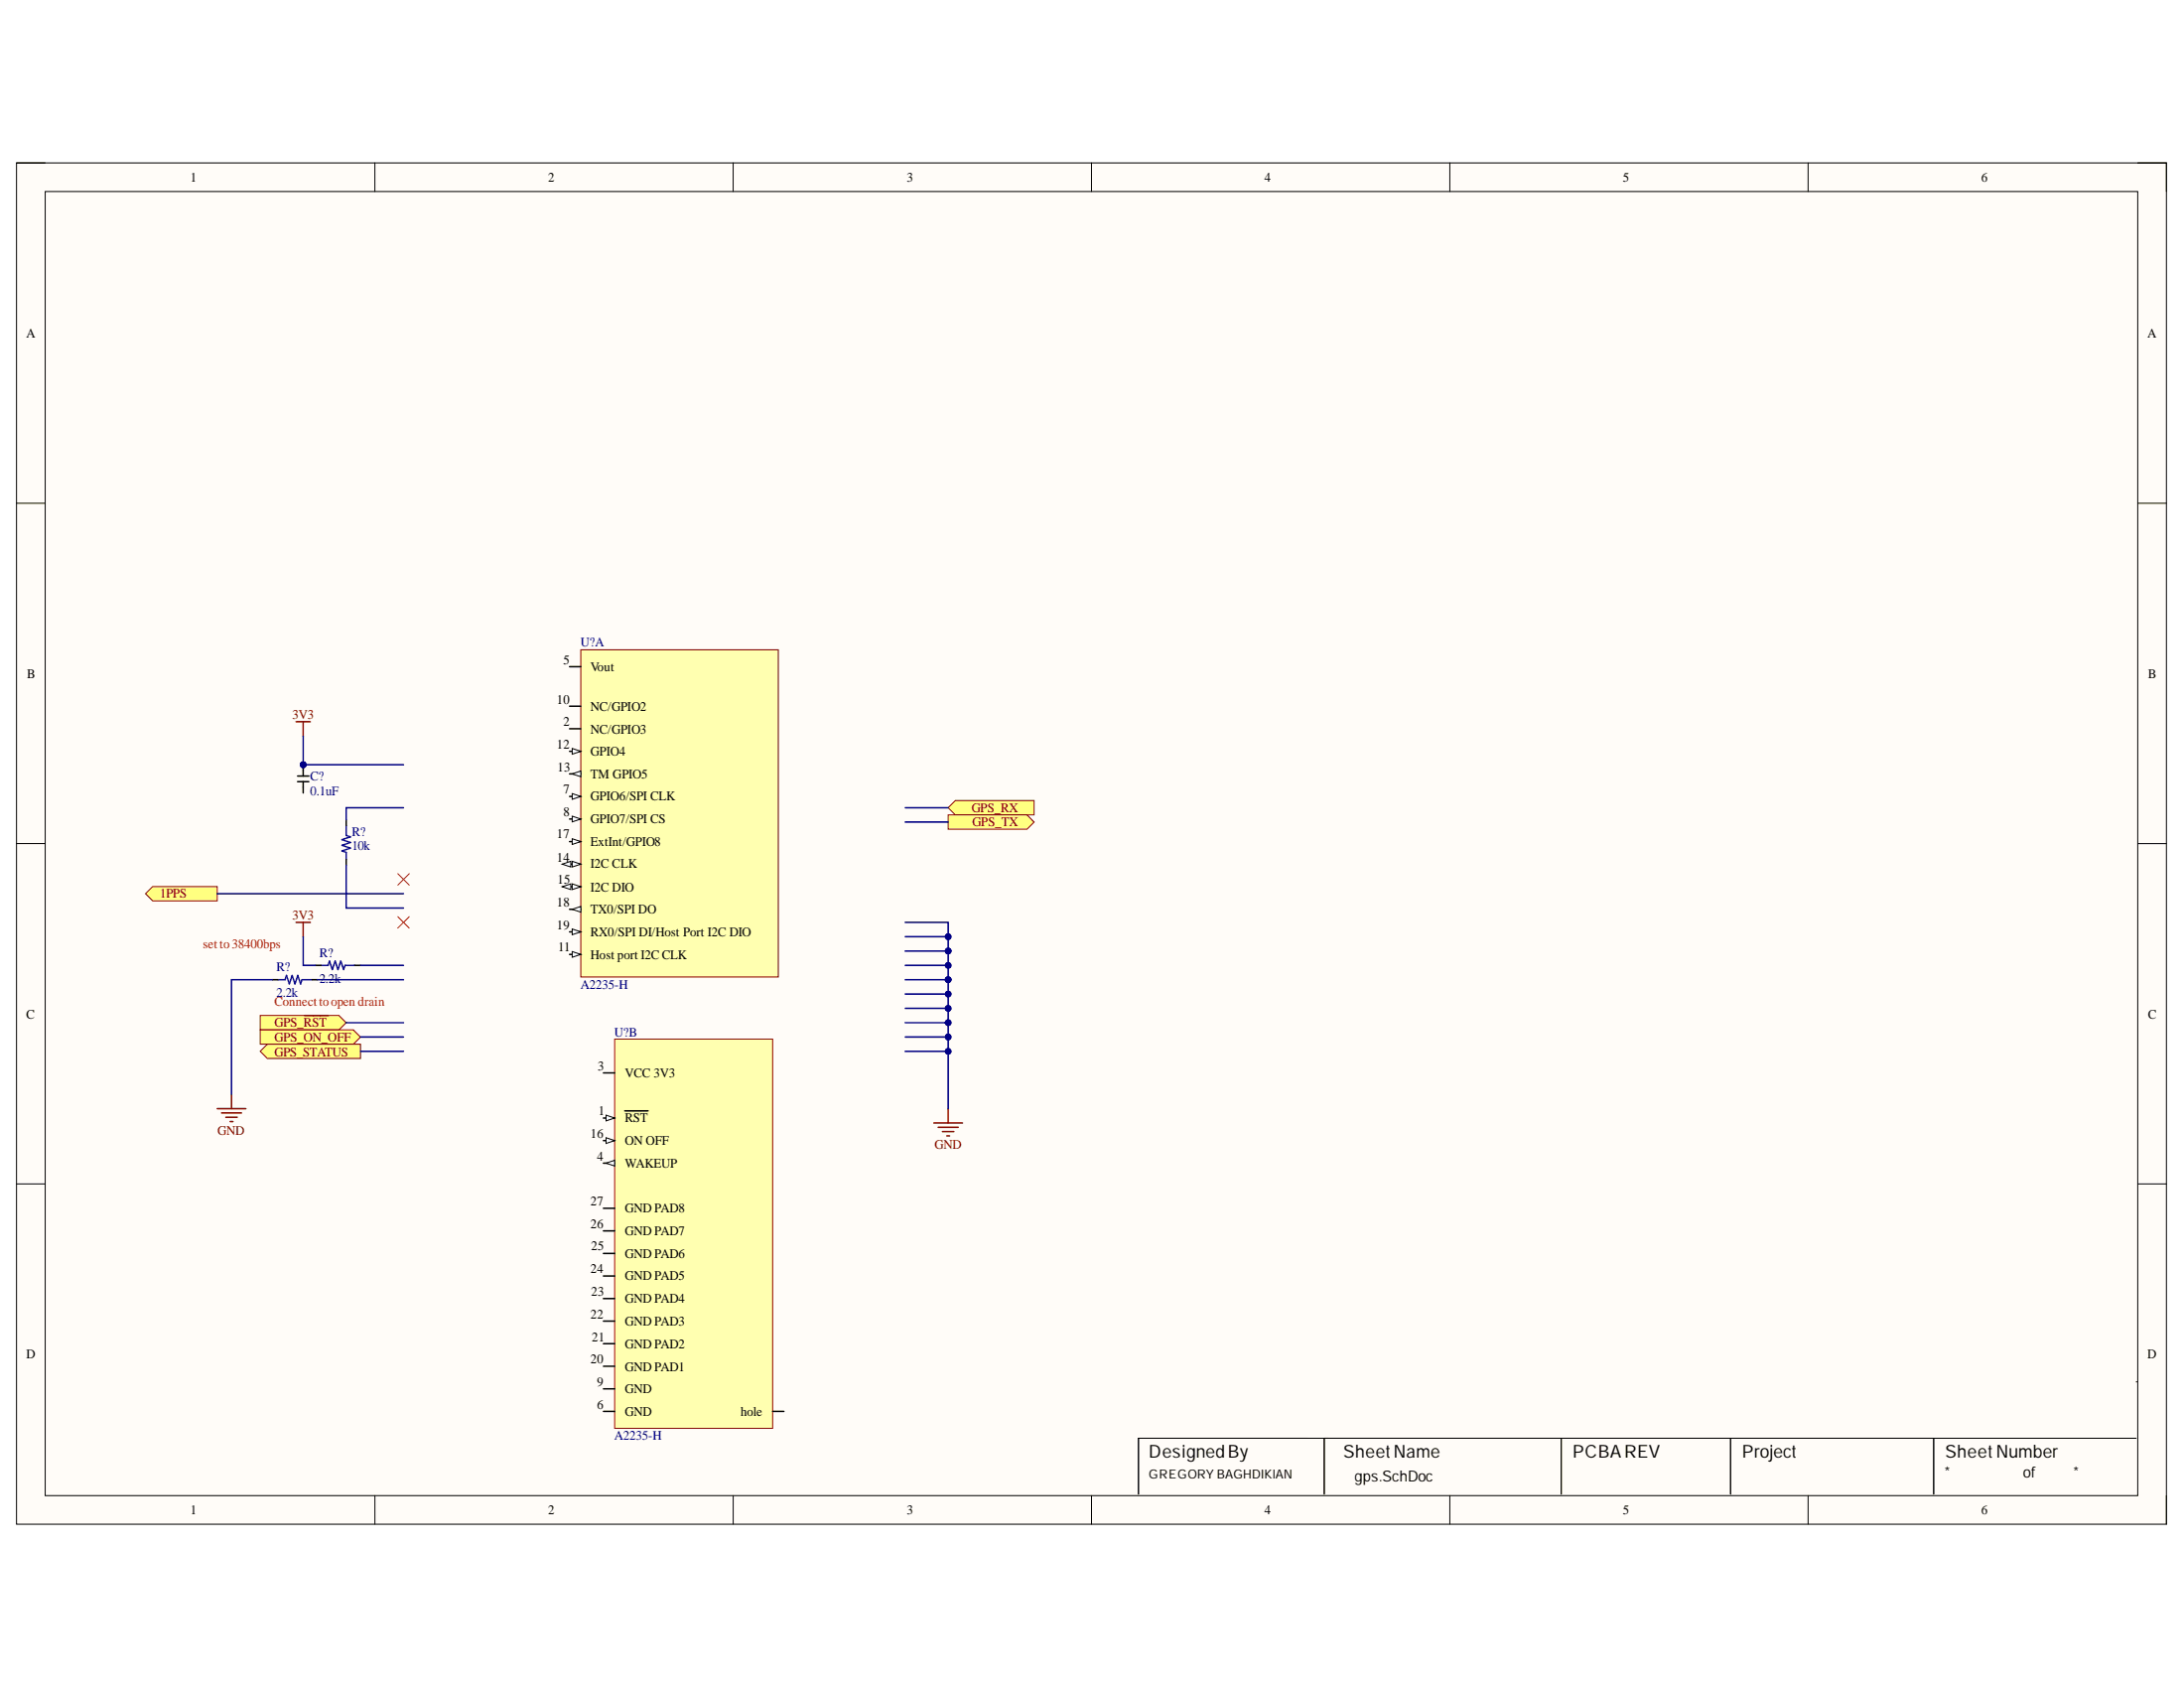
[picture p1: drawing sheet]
<svg xmlns="http://www.w3.org/2000/svg" width="279mm" height="216mm" viewBox="0 0 279 216" stroke-linecap="round" stroke-linejoin="round" font-family="sans-serif">
<path d="M2.1 20.8h275.1v174.2h-275.1z" fill-rule="evenodd" fill="#fffcf8"/>
<path d="M2.1 20.8h275.1v174.2h-275.1z" fill="none" stroke="#000" stroke-width=".13"/>
<path d="M5.8 24.5h267.7v166.8h-267.7z" fill-rule="evenodd" fill="#fffcf8"/>
<g fill="none" stroke="#000" stroke-width=".13">
<path d="M2.1 20.8h3.7M5.8 24.5h267.7v166.8h-267.7zM48 20.8v3.7M93.8 20.8v3.7M139.6 20.8v3.7M185.5 20.8v3.7M231.3 20.8v3.7M273.5 20.8h3.7v3.7M2.1 64.4h3.7M273.5 64.4h3.7M2.1 107.9h3.7M273.5 107.9h3.7"/>
<path d="M2.1 151.4h3.7M273.5 151.4h3.7M273.3 176.7h.1M48 191.3v3.7M93.8 191.3v3.7M139.6 191.3v3.7M169.4 184v7.1M185.5 191.3v3.7M199.7 184v7.1M221.4 184v7.1M231.3 191.3v3.7M247.4 184v7.1"/>
<path d="M273.3 184h-127.7v7.1M277.2 191.3v3.7"/>
</g>
<path d="M37.9 92.3h1.8M38.8 92.3v1.8M119.5 143.6h3.6M120 144.2h2.6M120.6 144.7h1.4M121.1 145.3h.4M121.3 141.8v1.8" fill="none" stroke="#800000" stroke-width=".19"/>
<path d="M33.3 129.9h10.1l.9 .9-.9 .9h-10.1z" fill-rule="evenodd" fill="#ffff80"/>
<path d="M33.3 129.9h10.1l.9 .9-.9 .9h-10.1z" fill="none" stroke="#800000" stroke-width=".13"/>
<path d="M39 129.9h3" fill="none" stroke="#800000" stroke-width=".19"/>
<path d="M18.6 114.3l.9-.9h8.3v1.8h-8.3z" fill-rule="evenodd" fill="#ffff80"/>
<path d="M18.6 114.3l.9-.9h8.3v1.8h-8.3z" fill="none" stroke="#800000" stroke-width=".13"/>
<path d="M44.3 105.6v1.3l.5 .1-1.1 .4 1.1 .4-1.1 .3 1.1 .4-1.1 .3 .6 .2v.9M35.6 125.3h.9l.2-.5 .3 1 .4-1 .3 1 .4-1 .4 1 .1-.5h1.3M41.1 123.5h.9l.2-.6 .3 1.1 .4-1.1 .3 1.1 .4-1.1 .4 1.1 .1-.5h1.3" fill="none" stroke="#0000b4" stroke-width=".19"/>
<path d="M44.3 104.9v.7M44.3 109.9v.7M34.8 125.3h.8M39.9 125.3h.7M40.3 123.5h.8M45.4 123.5h.7" fill="none" stroke="#000" stroke-width=".19"/>
<path d="M37.9 118h1.8M38.8 118v1.8M29.6 140v1.8M27.8 141.8h3.7M28.3 142.4h2.6M28.9 142.9h1.5M29.4 143.5h.4" fill="none" stroke="#800000" stroke-width=".19"/>
<path d="M50.9 117.2l1.5 1.5M50.9 111.7l1.5 1.5M52.4 117.2l-1.5 1.5M52.4 111.7l-1.5 1.5" fill="none" stroke="#f00" stroke-width=".13"/>
<path d="M33.3 134.5l.9-.9h11.9v1.8h-11.9z" fill-rule="evenodd" fill="#ffff80"/>
<path d="M33.3 134.5l.9-.9h11.9v1.8h-11.9z" fill="none" stroke="#800000" stroke-width=".13"/>
<path d="M33.3 131.7h11.9l.9 .9-.9 1h-11.9z" fill-rule="evenodd" fill="#ffff80"/>
<path d="M33.3 131.7h11.9l.9 .9-.9 1h-11.9z" fill="none" stroke="#800000" stroke-width=".13"/>
<path d="M122.2 102.4h10.1v1.8h-10.1l-.9-.9z" fill-rule="evenodd" fill="#ffff80"/>
<path d="M122.2 102.4h10.1v1.8h-10.1l-.9-.9z" fill="none" stroke="#800000" stroke-width=".13"/>
<path d="M121.3 104.2h10.1l.9 .9-.9 1h-10.1z" fill-rule="evenodd" fill="#ffff80"/>
<path d="M121.3 104.2h10.1l.9 .9-.9 1h-10.1z" fill="none" stroke="#800000" stroke-width=".13"/>
<path d="M38.1 100h1.4M38.1 99.3h1.4M38.8 98.5v.8M38.8 100v1.4" fill="none" stroke="#000" stroke-width=".19"/>
<path d="M74.3 83.1h25.3v41.9h-25.3z" fill-rule="evenodd" fill="#ffffb0"/>
<path d="M74.3 83.1h25.3v41.9h-25.3z" fill="none" stroke="#800000" stroke-width=".13"/>
<path d="M72.9 90.3h1.4M72.9 93.2h1.4M72.9 96.1h1.4" fill="none" stroke="#000" stroke-width=".19"/>
<path d="M73.2 95.7l1.1 .4-1.1 .4z" fill="#f8fcff"/>
<path d="M73.2 95.7l1.1 .4-1.1 .4z" fill="none" stroke="#000" stroke-width=".13"/>
<path d="M72.9 101.9h1.4" fill="none" stroke="#000" stroke-width=".19"/>
<path d="M73.2 101.5l1.1 .4-1.1 .3z" fill="#f8fcff"/>
<path d="M73.2 101.5l1.1 .4-1.1 .3z" fill="none" stroke="#000" stroke-width=".13"/>
<path d="M72.9 104.8h1.4" fill="none" stroke="#000" stroke-width=".19"/>
<path d="M73.2 104.4l1.1 .4-1.1 .3z" fill="#f8fcff"/>
<path d="M73.2 104.4l1.1 .4-1.1 .3z" fill="none" stroke="#000" stroke-width=".13"/>
<path d="M72.9 110.5h1.4" fill="none" stroke="#000" stroke-width=".19"/>
<path d="M73.2 110.2l1.1 .3-1.1 .4z" fill="#f8fcff"/>
<path d="M73.2 110.2l1.1 .3-1.1 .4z" fill="none" stroke="#000" stroke-width=".13"/>
<path d="M71.9 110.5l1.1-.3v.7z" fill="#f8fcff"/>
<path d="M71.9 110.5l1.1-.3v.7z" fill="none" stroke="#000" stroke-width=".13"/>
<path d="M72.9 113.4h1.4" fill="none" stroke="#000" stroke-width=".19"/>
<path d="M73.2 113.1l1.1 .3-1.1 .4z" fill="#f8fcff"/>
<path d="M73.2 113.1l1.1 .3-1.1 .4z" fill="none" stroke="#000" stroke-width=".13"/>
<path d="M71.9 113.4l1.1-.3v.7z" fill="#f8fcff"/>
<path d="M71.9 113.4l1.1-.3v.7z" fill="none" stroke="#000" stroke-width=".13"/>
<path d="M72.9 107.6h1.4" fill="none" stroke="#000" stroke-width=".19"/>
<path d="M73.2 107.3l1.1 .3-1.1 .4z" fill="#f8fcff"/>
<path d="M73.2 107.3l1.1 .3-1.1 .4z" fill="none" stroke="#000" stroke-width=".13"/>
<path d="M72.9 122.1h1.4" fill="none" stroke="#000" stroke-width=".19"/>
<path d="M73.2 121.7l1.1 .4-1.1 .3z" fill="#f8fcff"/>
<path d="M73.2 121.7l1.1 .4-1.1 .3z" fill="none" stroke="#000" stroke-width=".13"/>
<path d="M72.9 119.2h1.4" fill="none" stroke="#000" stroke-width=".19"/>
<path d="M73.2 118.8l1.1 .4-1.1 .4z" fill="#f8fcff"/>
<path d="M73.2 118.8l1.1 .4-1.1 .4z" fill="none" stroke="#000" stroke-width=".13"/>
<path d="M72.9 99h1.4" fill="none" stroke="#000" stroke-width=".19"/>
<path d="M73.2 99l1.1-.4v.7z" fill="#f8fcff"/>
<path d="M73.2 99l1.1-.4v.7z" fill="none" stroke="#000" stroke-width=".13"/>
<path d="M72.9 116.3h1.4" fill="none" stroke="#000" stroke-width=".19"/>
<path d="M73.2 116.3l1.1-.4v.8z" fill="#f8fcff"/>
<path d="M73.2 116.3l1.1-.4v.8z" fill="none" stroke="#000" stroke-width=".13"/>
<path d="M72.9 85.3h1.4" fill="none" stroke="#000" stroke-width=".19"/>
<path d="M78.6 132.9h20.2v49.8h-20.2z" fill-rule="evenodd" fill="#ffffb0"/>
<path d="M78.6 132.9h20.2v49.8h-20.2z" fill="none" stroke="#800000" stroke-width=".13"/>
<path d="M77.2 137.2h1.4M77.2 143h1.4" fill="none" stroke="#000" stroke-width=".19"/>
<path d="M77.5 142.6l1.1 .4-1.1 .4z" fill="#f8fcff"/>
<path d="M77.5 142.6l1.1 .4-1.1 .4z" fill="none" stroke="#000" stroke-width=".13"/>
<path d="M77.2 145.9h1.4M79.9 142.1h3" fill="none" stroke="#000" stroke-width=".19"/>
<path d="M77.5 145.5l1.1 .4-1.1 .4z" fill="#f8fcff"/>
<path d="M77.5 145.5l1.1 .4-1.1 .4z" fill="none" stroke="#000" stroke-width=".13"/>
<path d="M77.2 148.8h1.4" fill="none" stroke="#000" stroke-width=".19"/>
<path d="M77.5 148.8l1.1-.4v.7z" fill="#f8fcff"/>
<path d="M77.5 148.8l1.1-.4v.7z" fill="none" stroke="#000" stroke-width=".13"/>
<path d="M77.2 177.6h1.4M77.2 174.7h1.4M77.2 180.5h1.4M98.8 180.5h1.5" fill="none" stroke="#000" stroke-width=".18"/>
<path d="M77.2 157.4h1.4M77.2 154.5h1.4M77.2 171.9h1.4M77.2 169h1.4M77.2 166.1h1.4M77.2 163.2h1.4M77.2 160.3h1.4" fill="none" stroke="#000" stroke-width=".19"/>
<path d="M121.3 123.5v1.8" fill="none" stroke="#000080" stroke-width=".19"/>
<circle cx="121.3" cy="125.3" r=".37" fill="#000080"/>
<circle cx="121.3" cy="125.3" r=".37" fill="none" stroke="#000080" stroke-width=".13"/>
<circle cx="121.3" cy="123.5" r=".36" fill="#000080"/>
<circle cx="121.3" cy="123.5" r=".36" fill="none" stroke="#000080" stroke-width=".13"/>
<path d="M38.8 94.1v3.7h12.8M27.8 114.3h23.8M38.8 119.8v3.7h1.5M44.3 110.6v5.5h7.3M51.6 103.3h-7.3v1.6M34.8 125.3h-5.2v14.7M40.6 125.3h11M44.3 130.8h7.3M46.1 134.5h5.5M46.1 132.6h5.5M46.1 123.5h5.5M115.8 134.5h5.5" fill="none" stroke="#000080" stroke-width=".19"/>
<circle cx="121.3" cy="134.5" r=".37" fill="#000080"/>
<circle cx="121.3" cy="134.5" r=".37" fill="none" stroke="#000080" stroke-width=".13"/>
<path d="M115.8 132.6h5.5" fill="none" stroke="#000080" stroke-width=".19"/>
<circle cx="121.3" cy="132.6" r=".37" fill="#000080"/>
<circle cx="121.3" cy="132.6" r=".37" fill="none" stroke="#000080" stroke-width=".13"/>
<path d="M115.8 130.8h5.5" fill="none" stroke="#000080" stroke-width=".19"/>
<circle cx="121.3" cy="130.8" r=".37" fill="#000080"/>
<circle cx="121.3" cy="130.8" r=".37" fill="none" stroke="#000080" stroke-width=".13"/>
<path d="M121.3 127.1v1.9h-5.5" fill="none" stroke="#000080" stroke-width=".19"/>
<circle cx="121.3" cy="129" r=".36" fill="#000080"/>
<circle cx="121.3" cy="129" r=".36" fill="none" stroke="#000080" stroke-width=".13"/>
<circle cx="121.3" cy="127.1" r=".37" fill="#000080"/>
<circle cx="121.3" cy="127.1" r=".37" fill="none" stroke="#000080" stroke-width=".13"/>
<path d="M121.3 125.3v1.8h-5.5" fill="none" stroke="#000080" stroke-width=".19"/>
<circle cx="121.3" cy="127.1" r=".37" fill="#000080"/>
<circle cx="121.3" cy="127.1" r=".37" fill="none" stroke="#000080" stroke-width=".13"/>
<circle cx="121.3" cy="125.3" r=".37" fill="#000080"/>
<circle cx="121.3" cy="125.3" r=".37" fill="none" stroke="#000080" stroke-width=".13"/>
<path d="M115.8 125.3h5.5" fill="none" stroke="#000080" stroke-width=".19"/>
<circle cx="121.3" cy="125.3" r=".37" fill="#000080"/>
<circle cx="121.3" cy="125.3" r=".37" fill="none" stroke="#000080" stroke-width=".13"/>
<path d="M121.3 121.6v1.9h-5.5" fill="none" stroke="#000080" stroke-width=".19"/>
<circle cx="121.3" cy="123.5" r=".36" fill="#000080"/>
<circle cx="121.3" cy="123.5" r=".36" fill="none" stroke="#000080" stroke-width=".13"/>
<circle cx="121.3" cy="121.6" r=".36" fill="#000080"/>
<circle cx="121.3" cy="121.6" r=".36" fill="none" stroke="#000080" stroke-width=".13"/>
<path d="M115.8 121.6h5.5" fill="none" stroke="#000080" stroke-width=".19"/>
<circle cx="121.3" cy="121.6" r=".36" fill="#000080"/>
<circle cx="121.3" cy="121.6" r=".36" fill="none" stroke="#000080" stroke-width=".13"/>
<path d="M115.8 119.8h5.5" fill="none" stroke="#000080" stroke-width=".19"/>
<circle cx="121.3" cy="119.8" r=".37" fill="#000080"/>
<circle cx="121.3" cy="119.8" r=".37" fill="none" stroke="#000080" stroke-width=".13"/>
<path d="M115.8 118h5.5v3.6" fill="none" stroke="#000080" stroke-width=".19"/>
<circle cx="121.3" cy="121.6" r=".36" fill="#000080"/>
<circle cx="121.3" cy="121.6" r=".36" fill="none" stroke="#000080" stroke-width=".13"/>
<circle cx="121.3" cy="119.8" r=".37" fill="#000080"/>
<circle cx="121.3" cy="119.8" r=".37" fill="none" stroke="#000080" stroke-width=".13"/>
<path d="M115.8 105.1h5.5M115.8 103.3h5.5M121.3 129v12.8" fill="none" stroke="#000080" stroke-width=".19"/>
<circle cx="121.3" cy="134.5" r=".37" fill="#000080"/>
<circle cx="121.3" cy="134.5" r=".37" fill="none" stroke="#000080" stroke-width=".13"/>
<circle cx="121.3" cy="132.6" r=".37" fill="#000080"/>
<circle cx="121.3" cy="132.6" r=".37" fill="none" stroke="#000080" stroke-width=".13"/>
<circle cx="121.3" cy="130.8" r=".37" fill="#000080"/>
<circle cx="121.3" cy="130.8" r=".37" fill="none" stroke="#000080" stroke-width=".13"/>
<circle cx="121.3" cy="129" r=".36" fill="#000080"/>
<circle cx="121.3" cy="129" r=".36" fill="none" stroke="#000080" stroke-width=".13"/>
<g font-size="2.3">
<text x="147" y="186.5">DesignedBy</text>
<text x="171.8" y="186.5">SheetName</text>
<text x="201.2" y="186.5">PCBAREV</text>
<text x="222.9" y="186.4">Project</text>
<text x="248.8" y="186.4">SheetNumber</text>
</g>
<g font-size="1.9">
<text x="173.3" y="189.5">gps.SchDoc</text>
<text x="248.8" y="189">*</text>
<text x="258.8" y="189">of</text>
<text x="265.3" y="189">*</text>
</g>
<g font-size="1.7">
<text x="24.4" y="23.3">1</text>
<text x="70.1" y="23.3">2</text>
<text x="116" y="23.3">3</text>
<text x="161.8" y="23.3">4</text>
<text x="207.6" y="23.3">5</text>
<text x="253.5" y="23.3">6</text>
<text x="3.4" y="43.1">A</text>
<text x="274.7" y="43.1">A</text>
<text x="3.5" y="86.7">B</text>
<text x="71.2" y="90">10</text>
<text x="72.1" y="84.9">5</text>
<text x="75.6" y="85.8">Vout</text>
<text x="274.8" y="86.7">B</text>
<text x="71.2" y="95.7">12</text>
<text x="72.1" y="92.9">2</text>
<text x="75.6" y="90.9">NC/GPIO2</text>
<text x="75.6" y="93.8">NC/GPIO3</text>
<text x="71.3" y="98.6">13</text>
<text x="72.1" y="101.5">7</text>
<text x="75.6" y="96.7">GPIO4</text>
<text x="75.6" y="99.5">TM GPIO5</text>
<text x="71.2" y="107.2">17</text>
<text x="72.1" y="104.4">8</text>
<text x="75.6" y="102.4">GPIO6/SPI CLK</text>
<text x="75.6" y="105.3">GPIO7/SPI CS</text>
<text x="71.2" y="110.2">14</text>
<text x="71.3" y="113.1">15</text>
<text x="75.6" y="111.1">I2C CLK</text>
<text x="75.6" y="108.2">ExtInt/GPIO8</text>
<text x="71.2" y="118.8">19</text>
<text x="71.2" y="116">18</text>
<text x="75.6" y="114">I2C DIO</text>
<text x="75.6" y="119.8">RX0/SPI DI/Host Port I2C DIO</text>
<text x="75.6" y="116.9">TX0/SPI DO</text>
<text x="71.4" y="121.7">11</text>
<text x="75.6" y="122.6">Host port I2C CLK</text>
<text x="3.4" y="130.3">C</text>
<text x="274.8" y="130.3">C</text>
<text x="76.5" y="136.8">3</text>
<text x="80" y="137.8">VCC 3V3</text>
<text x="76.6" y="142.7">1</text>
<text x="80" y="143.5">RST</text>
<text x="75.6" y="145.6">16</text>
<text x="76.4" y="148.4">4</text>
<text x="80" y="146.5">ON OFF</text>
<text x="80" y="149.4">WAKEUP</text>
<text x="75.6" y="154.2">27</text>
<text x="80" y="155.1">GNDPAD8</text>
<text x="75.6" y="157.1">26</text>
<text x="75.6" y="159.9">25</text>
<text x="80" y="160.9">GNDPAD6</text>
<text x="80" y="158">GNDPAD7</text>
<text x="75.6" y="162.8">24</text>
<text x="75.6" y="165.8">23</text>
<text x="80" y="166.6">GNDPAD4</text>
<text x="80" y="163.7">GNDPAD5</text>
<text x="3.4" y="173.7">D</text>
<text x="75.6" y="168.6">22</text>
<text x="75.7" y="171.5">21</text>
<text x="80" y="172.5">GNDPAD2</text>
<text x="80" y="169.6">GNDPAD3</text>
<text x="274.7" y="173.7">D</text>
<text x="75.6" y="174.4">20</text>
<text x="76.4" y="177.3">9</text>
<text x="80" y="178.2">GND</text>
<text x="80" y="175.3">GNDPAD1</text>
<text x="76.4" y="180.2">6</text>
<text x="80" y="181.1">GND</text>
<text x="94.8" y="181.1">hole</text>
<text x="24.4" y="193.7">1</text>
<text x="70.1" y="193.7">2</text>
<text x="116" y="193.7">3</text>
<text x="161.8" y="193.7">4</text>
<text x="207.6" y="193.7">5</text>
<text x="253.5" y="193.7">6</text>
</g>
<g font-size="1.7" fill="#000080">
<text x="74.3" y="82.7">U?A</text>
<text x="39.7" y="101.7">0.1uF</text>
<text x="39.7" y="99.8">C?</text>
<text x="45" y="106.9">R?</text>
<text x="45" y="108.7">10k</text>
<text x="35.4" y="124.2">R?</text>
<text x="40.9" y="125.7">2.2k</text>
<text x="40.9" y="122.4">R?</text>
<text x="35.4" y="127.5">2.2k</text>
<text x="74.3" y="126.4">A2235-H</text>
<text x="78.6" y="132.5">U?B</text>
<text x="78.6" y="184.1">A2235-H</text>
</g>
<g font-size="1.7" fill="#800000">
<text x="37.4" y="91.9">3V3</text>
<text x="124.3" y="103.9">GPS_RX</text>
<text x="124.4" y="105.7">GPS_TX</text>
<text x="20.5" y="114.9">1PPS</text>
<text x="37.4" y="117.6">3V3</text>
<text x="35.1" y="131.4">GPS_RST</text>
<text x="35.1" y="135.1">GPS_STATUS</text>
<text x="35.1" y="133.2">GPS_ON_OFF</text>
<text x="27.8" y="145.1">GND</text>
<text x="119.6" y="146.9">GND</text>
</g>
<g font-size="1.7" fill="#f00">
<text x="26" y="121.3">setto38400bps</text>
<text x="35.1" y="128.6">Connecttoopen drain</text>
</g>
<text font-size="1.6" x="147" y="189.1">GREGORY BAGHDIKIAN</text>
<text font-size="1.4" fill="#000080" x="38.1" y="98.3">PIC?02</text>
</svg>
